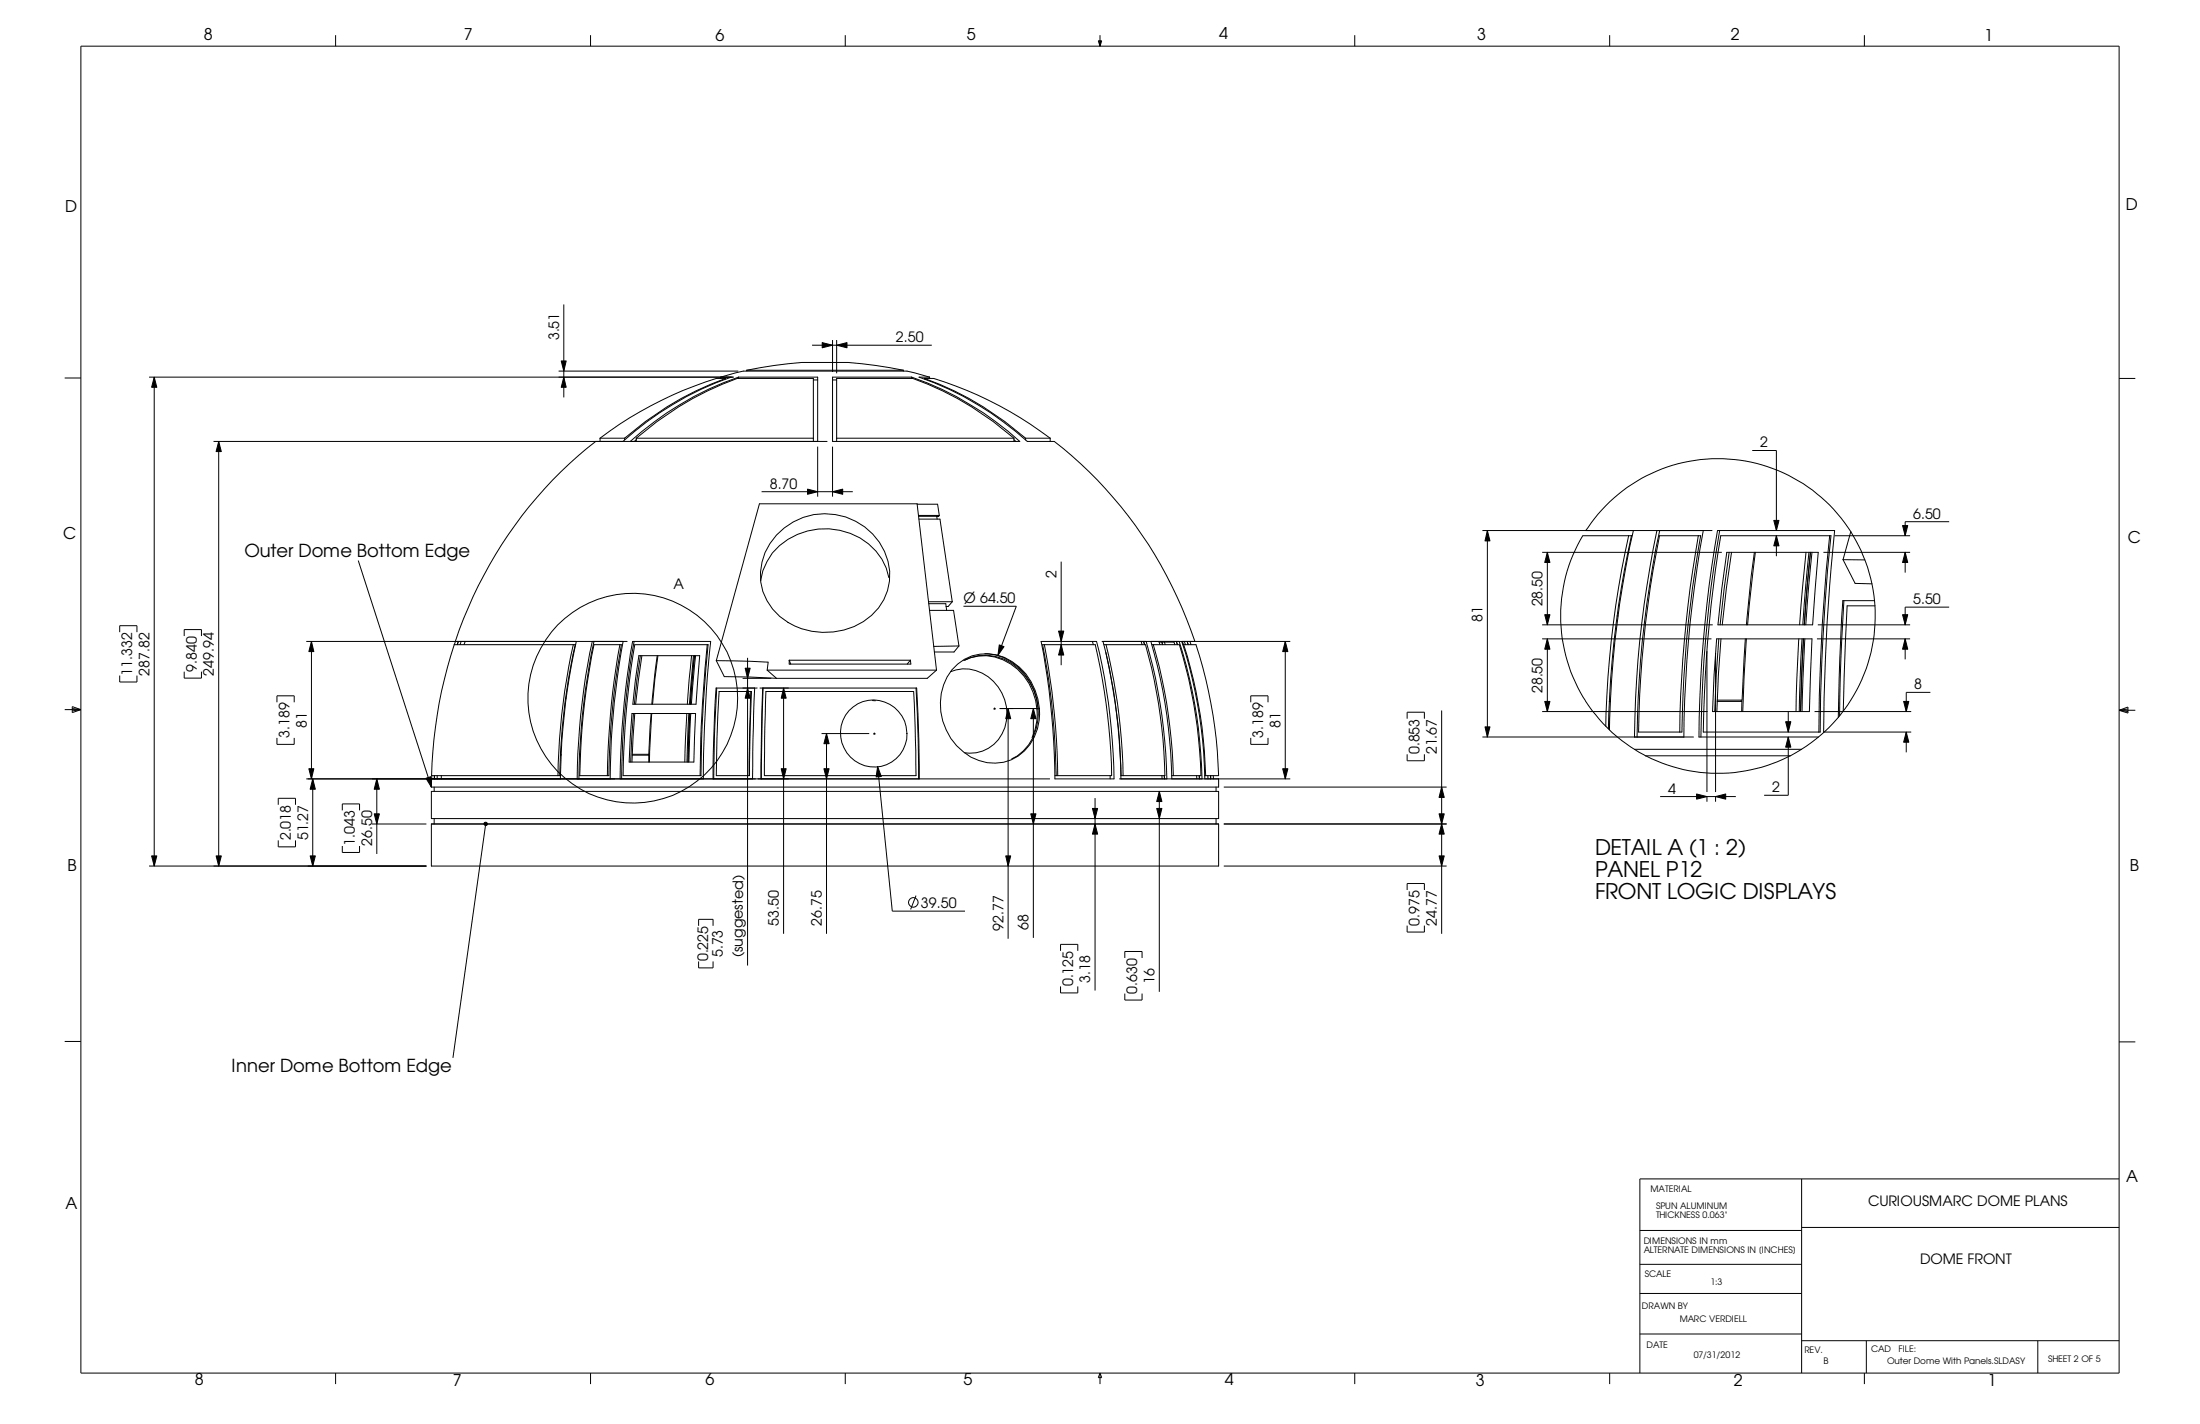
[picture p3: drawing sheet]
<svg xmlns="http://www.w3.org/2000/svg" width="432mm" height="279mm" viewBox="0 0 432 279" stroke-linecap="round" stroke-linejoin="round" font-family="sans-serif">
<g fill="none" stroke="#000" stroke-width=".2">
<path d="M15.9 9.1h400v260.3h-400zM65.9 6.9v2.2M115.9 6.9v2.2M165.9 6.9v2.2M215.6 8h.6l-.3 1.1zM215.7 8l.2 1.1M215.9 6.9v2.2M216 8l-.1 1.1M265.9 6.9v2.2M315.9 6.9v2.2M365.9 6.9v2.2M110.7 59.7v18.3"/>
<path d="M12.7 74.2h3.2M29.3 74h114.7M30.3 74l.5 2h-1zM30.3 74v95.9M109.6 72.8h35.3M110.2 70.8h.9l-.4 2zM110.7 74l.4 2h-.9zM142.4 74.3h-1.8a75.1 75.1 0 0 0-22.8 11.7M142.4 74.3a61.5 61.5 0 0 0-19.8 11.7M142.4 74.3v.1M143.5 74a62.9 62.9 0 0 0-21.2 12.6M144.9 74a62.9 62.9 0 0 0-21.2 12.6"/>
<path d="M144.9 74h15.6v12.6M144.9 74v.3M146.6 72.6a73.1 73.1 0 0 1 22.6-1.2l8.1 1.2M146.6 72.6v.2M146.6 72.6h30.7M159.4 67.7h23.5M159.6 74.5h.9M161.4 67.2l2 .5-2 .5zM163.4 74h15.5a63.2 63.2 0 0 1 21.3 12.6h-36.8zM163.4 66.7v6.3M163.4 74.5h.8M164.2 67.7l2-.5v1z"/>
<path d="M164.2 66.7v6.5M177.3 72.6v.2M178.9 74v.3M181.4 74.3h1.9a74.6 74.6 0 0 1 22.8 11.7M181.4 74.3a61 61 0 0 1 19.9 11.7M181.4 74.3v.1M182.5 74l-4.5-1.2h-32.1l-4.5 1.2v.3M182.5 74h-2.1a62.9 62.9 0 0 1 21.2 12.6h5.3a82.9 82.9 0 0 1 27.6 39.3M182.5 74v.3M415.9 74.3h3.2M41.9 86.6h120.5M42.9 86.6l.5 2h-1z"/>
<path d="M42.9 86.6v83.3M116.9 86.6a83.2 83.2 0 0 0-27.5 39.3M117.8 86v.6M117.8 86h4.8M122.6 86v.3M124.9 86a61.5 61.5 0 0 1 19.8-11.7h14.9v12.3M124.9 86h34.7M124.9 86.3l-.4 .3M124.9 86v.6M149.5 96.5h17.9M158.5 96l2 .5-2 .5zM160.5 87.6v9.9"/>
<path d="M163.4 96.5l2-.5v1zM163.4 87.6v9.9M164.2 86h34.8M180 98.9h4l.4 2.2M199 86a61 61 0 0 0-19.8-11.7h-15v12.3M199 86v.6M199 86.3l.4 .3M201.3 86h4.8M201.3 86v.3M206.1 86v.6M343.9 88.4h4.8v15.7M70.3 110l14.4 44.4"/>
<path d="M152.4 105a12.8 12.8 0 0 1 13.4-3.6 12.8 12.8 0 0 1 8.8 10.7 11.2 11.2 0 0 1-8.9 11.5 13.3 13.3 0 0 1-15.2-5.7 11 11 0 0 1 1.9-12.9zM174.5 113.3a12.3 12.3 0 0 0-11.8-9.5 12.8 12.8 0 0 0-13 8.2l-.4 2M180.3 101.1h4.1M180.4 101.9h4.1l2.4 16.2M182.2 118.1h4.7M182.3 118.4h3.3l.2 1.4M182.5 119.8h4.7l1 6.9M183.9 101.3v.6M184.4 101.1l-.2 .2h-3.9M186.9 118.1l-.8 .9h-.4M189.1 119h10.4l-3.6 9.6M208.3 110.2v20.3"/>
<path d="M291 104.1h45.1M291.9 104.1l.5 2h-.9zM291.9 104.1v40.5M302.7 108.4h35.2M303.7 108.4l.5 2h-1zM303.7 108.4v14.2M311.2 104.1a30.9 30.9 0 0 1 52.4 .7 30.9 30.9 0 0 1-23.6 46.8 30.9 30.9 0 0 1-31.7-41.7l1.3-2.8 1-2h9.7M319.6 107.9h.1M319.7 105.1a189.9 189.9 0 0 0-4.5 37.4M320.2 105.1a192.9 192.9 0 0 0-4.5 37.9M320.6 104.1a195.3 195.3 0 0 0-4.7 39.1M325.2 104.1a208.4 208.4 0 0 0-4.4 40.5"/>
<path d="M325.7 105.1h8.1a230.7 230.7 0 0 0-3.7 38.5h-8.5a213.6 213.6 0 0 1 4.1-38.5zM325.8 104.1a203.7 203.7 0 0 0-4.5 40.5M333.3 105.1a237.5 237.5 0 0 0-3.6 38.5M334.3 104.1a234.7 234.7 0 0 0-3.8 40.5M337.5 104.1a254.8 254.8 0 0 0-3.7 40.5M337.7 105.1h21.7a409.6 409.6 0 0 0-2.1 38.5h-23a253.8 253.8 0 0 1 3.4-38.5zM338.9 108.4h18l-1.1 14.2h-18.6l.7-7.2zM339.4 108.4l-1.8 14.2M339.9 108.4l-1.1 7-.8 7.2M344.3 108.4l-.6 4.7-.9 9.5M344.6 108.4l-1.6 14.2M348.1 102.1h1.1l-.5 2z"/>
<path d="M348.7 105.1l.5 2h-1.1zM348.7 105.1v4M354.5 108.4l-1.3 14.2M355 108.4l-1.1 14.2M355.3 108.4l-1.2 14.2M355.6 108.4l-1.2 14.2M357.9 108.4h17M359.1 105.1a374.4 374.4 0 0 0-2.1 38.5M360.1 105.1h14.8M361.7 109.8l4.3 .1M361.7 109.8l2.4 4.7 3.3 .1M361.9 117.9l-.6 11.3-.2 11.3"/>
<path d="M363.3 104.3l-1.6 5.5M367.9 117.9h-6.2l-.6 11.3-.3 11.6M368 118.9h-5.5l-.7 20.6M373.4 103.1h1l-.5 2zM373.9 108.4l.5 2h-1zM373.9 108.4v4M382.6 119.1h-8.7v3.5M382.6 102.4h-8.7v2.7M12.7 139.2h3.2M14.2 139l1.7 .2M14.2 138.6l1.7 .6-1.7 .6zM15.9 139.2l-1.7 .3"/>
<path d="M23.5 132.5v1.3h3.4v-1.3M23.5 124v-1.2h3.4v1.2M36.2 131.8v1.3h3.3v-1.3M36.2 124.8v-1.3h3.3v1.3M54.4 137.8v-1.3h3.3v1.3M60.1 125.9h63M61.1 125.9l.5 1.9h-1zM61.1 125.9v26.9M89.2 126.5a87.8 87.8 0 0 0-4.5 25.7h25.3M89.2 126.5h23.8M89.4 125.9l-.2 .6M90 125.9l-.3 .6"/>
<path d="M90.5 125.9l-.2 .6M91.3 125.9l-.2 .6M111 137h.1M112.5 128.4h.1M112.5 126.5a129 129 0 0 0-3 25.7M112.9 126.5a124.6 124.6 0 0 0-3 25.7M113.1 125.9a127.8 127.8 0 0 0-3.1 26.9M116.2 125.9a137.3 137.3 0 0 0-2.9 26.9M116.6 126.5h5.4a149.5 149.5 0 0 0-2.5 25.7h-5.7a136.7 136.7 0 0 1 2.8-25.7zM116.6 125.9a137.3 137.3 0 0 0-3 26.9M121.7 126.5a149.5 149.5 0 0 0-2.5 25.7M122.3 125.9a151.3 151.3 0 0 0-2.5 26.9"/>
<path d="M124 140h12.5l-.3 9.5h-12.7zM124.3 140l-.5 9.5M124.5 125.9a163.9 163.9 0 0 0-2.5 26.9M124.6 140l-.6 9.5M124.6 126.5h14.4l-.2 2.3a263.1 263.1 0 0 0-1.2 23.4h-15.3a164.8 164.8 0 0 1 2.3-25.7zM125.4 128.7h11.9l-.7 9.5h-12.4zM125.7 128.7l-1.2 9.5M126 128.7l-1.2 9.5M127.8 140l-.5 8h-3.2M127.9 140l-.4 9.5M129 128.7l-1.1 9.5M129.1 128.7l-1 9.5"/>
<path d="M134.8 140l-.4 9.5M135.2 140l-.4 9.5M135.4 140l-.4 9.5M135.6 140l-.4 9.5M135.7 128.7l-.8 9.5M136.1 128.7l-.8 9.5M136.3 128.7l-.8 9.5M136.5 128.7l-.8 9.5M138.8 126.5l-.2 2.3a263.1 263.1 0 0 0-1.2 23.4M140.6 129.6l10.1 .3-.1 1.6M140.6 129.6l8.5-30.8h30.9l3.8 32.7M140.6 129.6l1.6 3.2 10.2 .3"/>
<path d="M140.7 135l-.5 10.1-.1 7.7M141.1 135.7h6.4l-.4 16.5h-6.5l.1-7.2zM145.8 133.1h5.6M146.3 131.1h.9l-.5 2zM146.7 135l.5 2h-.9zM146.7 129.1v60.3M147.4 135.7l-.4 16.5M148.1 135l-.3 10.1-.1 7.7M148.7 135h-8.2l-.4 10.1-.1 7.7M149.1 135h30.8l.4 10.1 .1 7.7M149.7 135l-.3 17.8M149.8 135l-.4 17.8"/>
<path d="M150.3 135.7h29l.5 16.5h-29.8zM150.6 131.5h33.2M150.6 131.5l1.8 1.6M153.8 135l.5 2h-1zM153.8 135v48.2M154.9 129.5h23.8M154.9 129.5v.8h23.9l-.1-.8M154.9 129.5l.3 .8M166.6 139.4a6.6 6.6 0 0 1 11.2 2.7 6.6 6.6 0 0 1-8.1 8.1 6.7 6.7 0 0 1-3.1-10.8zM171.2 137.5h.6M178.7 129.5l-.6 .8M179.8 135l.4 10.1 .1 7.7"/>
<path d="M183.8 131.5l-1.8 1.6h-29.6M186.6 131.8a8.1 8.1 0 0 1 10.6 5.5 7.8 7.8 0 0 1-5.6 10.4h-2.3M186.8 131.4a9 9 0 0 1 13.3-.5 11.8 11.8 0 0 1 2 15.2 8.8 8.8 0 0 1-13 1.4 11.7 11.7 0 0 1-2.3-16.1zM188.2 126.7l-1 1.2h-3.8M188.2 126.7l-4.9 .1M189.1 129.6a9.6 9.6 0 0 1 12.1 2.9 11.7 11.7 0 0 1 2.6 6.6M189.4 129.5a9.5 9.5 0 0 1 11.6 3.1 11.7 11.7 0 0 1 1.6 12.1M193.3 128.3a11.1 11.1 0 0 1 10.5 10.7M195.1 139h.3M195.1 138.9l.3 .3M195.2 138.9v.3M195.3 138.9l-.3 .3"/>
<path d="M196.1 126.5l1 .4-1.2 1.7zM196.2 139h7.6M197.9 139l.5 2h-1zM197.9 139v45.2M202.8 139l.5 2h-1zM202.8 139v45M203.8 139.1a9.7 9.7 0 0 1-5.2 9.8M204.3 125.9h10.9a115.7 115.7 0 0 1 3.5 26.9h-11.6a149.2 149.2 0 0 0-2.8-26.9zM205 126.5a147.4 147.4 0 0 1 2.6 25.7M207.8 123.8h1l-.5 2.1zM208.3 126.5l.5 2h-1zM214.4 125.9l.2 .6"/>
<path d="M216.2 125.9h37M216.5 125.9a115.2 115.2 0 0 1 3.5 26.9M216.7 126.5h8.1a101.1 101.1 0 0 1 3.8 25.7h-8.6M217 128a116.3 116.3 0 0 1 3 24.2M217.1 126.5a112 112 0 0 1 3.3 25.7M224 125.9l.2 .6M224.5 125.9l.2 .6M225 125.9a104.2 104.2 0 0 1 4 26.9M225.9 125.9a101.6 101.6 0 0 1 4.1 26.9M226.1 126.5h5.4a94.6 94.6 0 0 1 4.2 25.7h-5.7M226.4 126.5a98.1 98.1 0 0 1 3.9 25.7M228 126l.2 .5"/>
<path d="M228.6 126l.1 .5M230.4 125.9l.2 .6M230.4 126h-2.9l.2 .5M230.9 125.9l.2 .6M231.4 125.9a93.9 93.9 0 0 1 4.5 26.9M231.9 125.9a91.8 91.8 0 0 1 4.6 26.9M232 126l.3 .5M232.2 126.5h2.5a91.8 91.8 0 0 1 4.5 25.7h-2.8M232.3 126.5a94.3 94.3 0 0 1 4.3 25.7M232.5 125.9l.2 .6M233 125.9l.2 .6M233.6 125.9l.2 .6"/>
<path d="M245.5 137.8v-1.3h3.4v1.3M252.3 125.9l.5 1.9h-1zM252.3 125.9v26.9M283 139.4v43.8M302.7 139.6h32.5M302.7 125.3h33.2M302.7 122.6h33.5M303.2 120.6h1l-.5 2zM303.2 137.6h1l-.5 2zM303.7 125.3l.5 2.1h-1zM303.7 125.3v14.3M315.8 137.6h.3"/>
<path d="M315.9 137.4h.2M317.4 120.9h.2M335 127.8v27.6M336.7 128.1v27.3M336.9 125.3h18.7l-.5 14.3h-19l.3-7.1zM337 137.6h4.9l-.1 2M337.4 125.3l-.6 7.2-.2 7.1M337.8 125.3l-.5 7.2-.3 7.1M341.8 137.4v.2M342.6 125.3l-.7 12.1h-4.9M342.8 125.3l-.7 14.3M351 139.6v4"/>
<path d="M353.1 125.3l-.6 14.3M353.7 125.3l-.6 14.3M353.9 125.3l-.5 14.3M354.2 125.3l-.5 14.3M356.2 139.6h18.9M356.6 125.3h18.3M356.8 122.6h18.1M373.4 120.6h1l-.5 2zM373.6 137.6h1.1l-.6 2zM373.9 125.3l.5 2.1h-1zM373.9 125.3v4.1M378.9 135.8h-4.8v3.8"/>
<path d="M415.9 139.4h3.2M415.9 139.4l1.8-.7v1.2zM415.9 139.4l1.8 .2M417.7 139.1l-1.8 .3M54.4 144.8v1.2h3.3v-1.2M54.6 157.9v-1.3h3.4v1.3M60.1 152.8h146M60.6 150.8h1l-.5 2zM61.4 152.8l.5 2.1h-1zM61.4 152.8v17.1M67.2 159v-1.3h3.4v1.3M73.4 159.7h1.1l-.5 2z"/>
<path d="M74 152.8l.5 2.1h-1.1zM74 152.8v14.8M83.6 152.7l.9-.3 .2 2zM84.7 155.3h154.5v5.3h-154.5zM84.8 152.2l-.1 2.2M85.2 154.4v.9M85.3 152.2v.6M85.8 152.2v.6M86.6 152.2v.6M110 148.2h.2M110 148h.2M121.7 152.8a169.4 169.4 0 0 1 2.5-26.9h15.3a272 272 0 0 0-1.5 26.9"/>
<path d="M124.1 148.2h3.2v1.3M127.3 148v.2M153.3 150.8h1l-.5 2zM161.2 143.9h9.4M161.7 150.8h1l-.5 2zM162.2 143.9l.5 2h-1zM162.2 143.9v39.3M171.5 143.9h.3M171.5 143.8l.3 .3M171.6 143.8v.3M171.7 143.8l-.2 .3M172.3 150.4l.7 2h-1z"/>
<path d="M172.3 150.4l2.8 28.4h14.3M202.3 159.7h1l-.5 2zM207.1 152.2h11.1a123.8 123.8 0 0 0-3.2-25.7h-10.4a141.6 141.6 0 0 1 2.7 25.7M214.4 158.6h1l-.5 2zM214.9 156.6v37.8M217.9 152.2v.6M219.7 152.8h33.5M227 158.6h1l-.5 2zM227.5 155.3l.5 2h-1zM227.5 155.3v39.3M228 152.2l.1 .6M228.5 152.2l.1 .6"/>
<path d="M234.9 152.2v.6M235.4 152.2v.6M237.1 152.2v.6M237.6 152.2v.6M238.1 152.2l.1 .6M238.7 154.4v.9M239.2 152.8v1.6h-154.5M240.2 154.4h43.7M245.5 144.8v1.2h3.4v-1.2M251.8 150.8h1l-.5 2zM276.2 141v-1.3h3.4v1.3M276.2 148v1.3h3.4v-1.3"/>
<path d="M282.4 159.7h1.1l-.5 2zM283 154.4l.5 2.1h-1.1zM291 144.6h41.4M291.5 142.6h.9l-.5 2zM320.8 147h32.8M323 148.3h28.4M325.8 156.3h14.9M333 155.8l2 .5-2 .5zM335 156.4v.9M336.7 156.3l2-.5v1zM336.7 156.4v.9M350.5 141.6h1l-.5 2z"/>
<path d="M351 144.6l.5 2h-1zM351 144.6v11.4h-4.8M357.9 143.7a421.5 421.5 0 0 1 2.2-39.6h-23a248.9 248.9 0 0 0-3.6 40.5h23.4M358 143.6h17.1M374.1 143.6l.6 2h-1.1zM374.1 143.6v4M29.3 169.9h54.4M29.8 167.9h1l-.5 2zM42.4 167.9h1l-.5 2zM54.6 164.9v1.3h3.4v-1.3M60.9 167.9h1l-.5 2zM67.2 166v1.3h3.4v-1.3"/>
<path d="M73 161.7h10.7M84.7 161.7h154.5v8.2h-154.5zM85.2 160.6v1.1M95.3 161.6l-6.4 46M179.8 175.7l-1.1 2.7M197.4 167.9h1l-.5 2zM214.9 161.7l.5 2h-1zM238.7 160.6v1.1M240.2 161.7h43.7M240.2 169.9h43.7M276.2 174.6v-1.2h3.4v1.2M282.4 167.9h1.1l-.5 2z"/>
<path d="M283 161.7l.5 2h-1.1zM137.1 188.6v1.3h2.9v-1.3M137.1 181.7v-1.3h2.9v1.3M208.2 193.5v1.3h3.3v-1.3M208.2 186.6v-1.3h3.3v1.3M220.8 194.9v1.3h3.4v-1.3M220.8 188v-1.3h3.4v1.3M276.2 181.6v1.3h3.4v-1.3M12.7 204.3h3.2M415.9 204.4h3.2M353.6 231.3v38.1M415.9 231.3h-94v38.1"/>
<path d="M321.9 253.8h31.7M321.9 248.1h31.7M321.9 241.4h31.7M353.6 240.8h62.3M65.9 269.4v2.2M115.9 269.4v2.2M165.9 269.4v2.2M215.9 269.4v2.2M215.9 269.4l.3 .9h-.6zM265.9 269.4v2.2M315.9 269.4v2.2M321.9 261.7h31.7"/>
<path d="M353.6 263.1h62.3M365.9 269.4v2.2M366.3 263.1v6.3M400 263.1v6.3"/>
<circle cx="124.2" cy="137" r="20.6"/>
<circle cx="95.3" cy="161.7" r=".34"/>
<circle cx="179.3" cy="177.1" r=".94"/>
</g>
<g fill="#000">
<path d="M30.3 74l.5 2h-1zM110.2 70.8h.9l-.4 2zM110.7 74l.4 2h-.9zM161.4 67.2l2 .5-2 .5zM164.2 67.7l2-.5v1zM42.9 86.6l.5 2h-1zM158.5 96l2 .5-2 .5zM163.4 96.5l2-.5v1zM291.9 104.1l.5 2h-.9zM303.7 108.4l.5 2h-1zM348.7 105.1l.5 2h-1.1zM348.1 102.1h1.1l-.5 2z"/>
<path d="M373.9 108.4l.5 2h-1zM373.4 103.1h1l-.5 2zM61.1 125.9l.5 1.9h-1zM146.3 131.1h.9l-.5 2zM146.7 135l.5 2h-.9zM153.8 135l.5 2h-1zM196.1 126.5l1 .4-1.2 1.7zM197.9 139l.5 2h-1zM202.8 139l.5 2h-1zM208.3 126.5l.5 2h-1zM207.8 123.8h1l-.5 2.1zM252.3 125.9l.5 1.9h-1z"/>
<path d="M303.2 120.6h1l-.5 2zM303.7 125.3l.5 2.1h-1zM303.2 137.6h1l-.5 2zM373.4 120.6h1l-.5 2zM373.9 125.3l.5 2.1h-1zM373.6 137.6h1.1l-.6 2zM60.6 150.8h1l-.5 2zM61.4 152.8l.5 2.1h-1zM74 152.8l.5 2.1h-1.1zM83.6 152.7l.9-.3 .2 2zM153.3 150.8h1l-.5 2zM162.2 143.9l.5 2h-1z"/>
<path d="M161.7 150.8h1l-.5 2zM172.3 150.4l.7 2h-1zM227.5 155.3l.5 2h-1zM251.8 150.8h1l-.5 2zM283 154.4l.5 2.1h-1.1zM291.5 142.6h.9l-.5 2zM333 155.8l2 .5-2 .5zM336.7 156.3l2-.5v1zM350.5 141.6h1l-.5 2zM351 144.6l.5 2h-1zM374.1 143.6l.6 2h-1.1zM29.8 167.9h1l-.5 2z"/>
<path d="M42.4 167.9h1l-.5 2zM60.9 167.9h1l-.5 2zM73.4 159.7h1.1l-.5 2zM197.4 167.9h1l-.5 2zM202.3 159.7h1l-.5 2zM214.4 158.6h1l-.5 2zM214.9 161.7l.5 2h-1zM227 158.6h1l-.5 2zM282.4 167.9h1.1l-.5 2zM283 161.7l.5 2h-1.1zM282.4 159.7h1.1l-.5 2z"/>
<circle cx="95.3" cy="161.7" r=".34"/>
</g>
<g font-size="4.2">
<text x="313.1" y="167.9">DETAIL A (1 : 2)</text>
<text x="313.1" y="172.1">PANEL P12</text>
<text x="313.1" y="176.3">FRONT LOGIC DISPLAYS</text>
</g>
<g font-size="3.5">
<text x="48" y="109.3">Outer Dome Bottom Edge</text>
<text x="45.4" y="210.4">Inner Dome Bottom Edge</text>
</g>
<g font-size="3.2">
<text x="40" y="7.8">8</text>
<text x="91.1" y="7.9">7</text>
<text x="140.4" y="8">6</text>
<text x="189.7" y="7.8">5</text>
<text x="239.3" y="7.6">4</text>
<text x="289.9" y="7.8">3</text>
<text x="339.7" y="7.8">2</text>
<text x="389.4" y="8">1</text>
<text x="12.8" y="41.5">D</text>
<text x="417.2" y="41.1">D</text>
<text x="12.4" y="105.7">C</text>
<text x="417.6" y="106.5">C</text>
<text x="13.3" y="170.9">B</text>
<text x="418" y="170.9">B</text>
<text x="417.3" y="231.9">A</text>
<text x="12.9" y="237.2">A</text>
<text x="38.3" y="271.7">8</text>
<text x="88.9" y="271.9">7</text>
<text x="138.5" y="271.7">6</text>
<text x="189.1" y="271.7">5</text>
<text x="240.4" y="271.7">4</text>
<text x="289.7" y="271.9">3</text>
<text x="340.3" y="271.9">2</text>
<text x="390.1" y="271.9">1</text>
</g>
<g font-size="2.8">
<text x="109.7" y="66.8" transform="rotate(-90 109.7 66.8)">3.51</text>
<text x="175.9" y="67.1">2.50</text>
<text x="345.5" y="87.8">2</text>
<text x="151.1" y="95.9">8.70</text>
<text x="375.5" y="101.8">6.50</text>
<text x="207.3" y="113.4" transform="rotate(-90 207.3 113.4)">2</text>
<text x="132.2" y="115.6">A</text>
<text x="189.1" y="118.4">Ø 64.50</text>
<text x="302.8" y="119" transform="rotate(-90 302.8 119)">28.50</text>
<text x="375.5" y="118.5">5.50</text>
<text x="291" y="122.1" transform="rotate(-90 291 122.1)">81</text>
<text x="38.6" y="131.8" transform="rotate(-90 38.6 131.8)">9.840</text>
<text x="26" y="132.5" transform="rotate(-90 26 132.5)">11.332</text>
<text x="29.3" y="132.5" transform="rotate(-90 29.3 132.5)">287.82</text>
<text x="42" y="132.5" transform="rotate(-90 42 132.5)">249.94</text>
<text x="302.8" y="136" transform="rotate(-90 302.8 136)">28.50</text>
<text x="375.7" y="135.3">8</text>
<text x="60.2" y="142.8" transform="rotate(-90 60.2 142.8)">81</text>
<text x="251.3" y="142.8" transform="rotate(-90 251.3 142.8)">81</text>
<text x="56.8" y="144.8" transform="rotate(-90 56.8 144.8)">3.189</text>
<text x="247.9" y="144.8" transform="rotate(-90 247.9 144.8)">3.189</text>
<text x="278.6" y="148" transform="rotate(-90 278.6 148)">0.853</text>
<text x="282" y="148" transform="rotate(-90 282 148)">21.67</text>
<text x="327.4" y="155.7">4</text>
<text x="347.9" y="155.4">2</text>
<text x="57.1" y="164.9" transform="rotate(-90 57.1 164.9)">2.018</text>
<text x="60.5" y="164.9" transform="rotate(-90 60.5 164.9)">51.27</text>
<text x="69.6" y="166" transform="rotate(-90 69.6 166)">1.043</text>
<text x="73" y="166" transform="rotate(-90 73 166)">26.50</text>
<text x="180.8" y="178.2">39.50</text>
<text x="152.9" y="181.6" transform="rotate(-90 152.9 181.6)">53.50</text>
<text x="161.3" y="181.7" transform="rotate(-90 161.3 181.7)">26.75</text>
<text x="196.9" y="182.6" transform="rotate(-90 196.9 182.6)">92.77</text>
<text x="201.9" y="182.4" transform="rotate(-90 201.9 182.4)">68</text>
<text x="278.6" y="181.6" transform="rotate(-90 278.6 181.6)">0.975</text>
<text x="282" y="181.6" transform="rotate(-90 282 181.6)">24.77</text>
<text x="139" y="188.6" transform="rotate(-90 139 188.6)">0.225</text>
<text x="141.9" y="187.8" transform="rotate(-90 141.9 187.8)">5.73</text>
<text x="145.8" y="187.8" transform="rotate(-90 145.8 187.8)">(suggested)</text>
<text x="210.6" y="193.5" transform="rotate(-90 210.6 193.5)">0.125</text>
<text x="214" y="192.8" transform="rotate(-90 214 192.8)">3.18</text>
<text x="223.2" y="194.9" transform="rotate(-90 223.2 194.9)">0.630</text>
<text x="226.6" y="193" transform="rotate(-90 226.6 193)">16</text>
<text x="366.6" y="236.7">CURIOUSMARC DOME PLANS</text>
<text x="376.9" y="248">DOME FRONT</text>
</g>
<g font-size="1.7">
<text x="324" y="233.9">MATERIAL</text>
<text x="325" y="237.3">SPUN ALUMINUM</text>
<text x="325" y="239">THICKNESS 0.063&quot;</text>
<text x="322.6" y="244.1">DIMENSIONS IN mm</text>
<text x="322.6" y="245.8">ALTERNATE DIMENSIONS IN [INCHES]</text>
<text x="322.8" y="250.5">SCALE</text>
<text x="322.2" y="256.8">DRAWN BY</text>
<text x="335.7" y="252.2">1:3</text>
<text x="329.7" y="259.3">MARC VERDIELL</text>
<text x="323.1" y="264.6">DATE</text>
<text x="332.4" y="266.4">07/31/2012</text>
<text x="354.2" y="265.4">REV.</text>
<text x="357.9" y="267.6">B</text>
<text x="367.3" y="265.2">CAD</text>
<text x="370.4" y="267.7">Outer Dome With Panels.SLDASY</text>
<text x="372.6" y="265.2">FILE:</text>
<text x="402" y="267.3">SHEET 2 OF 5</text>
</g>
</svg>
